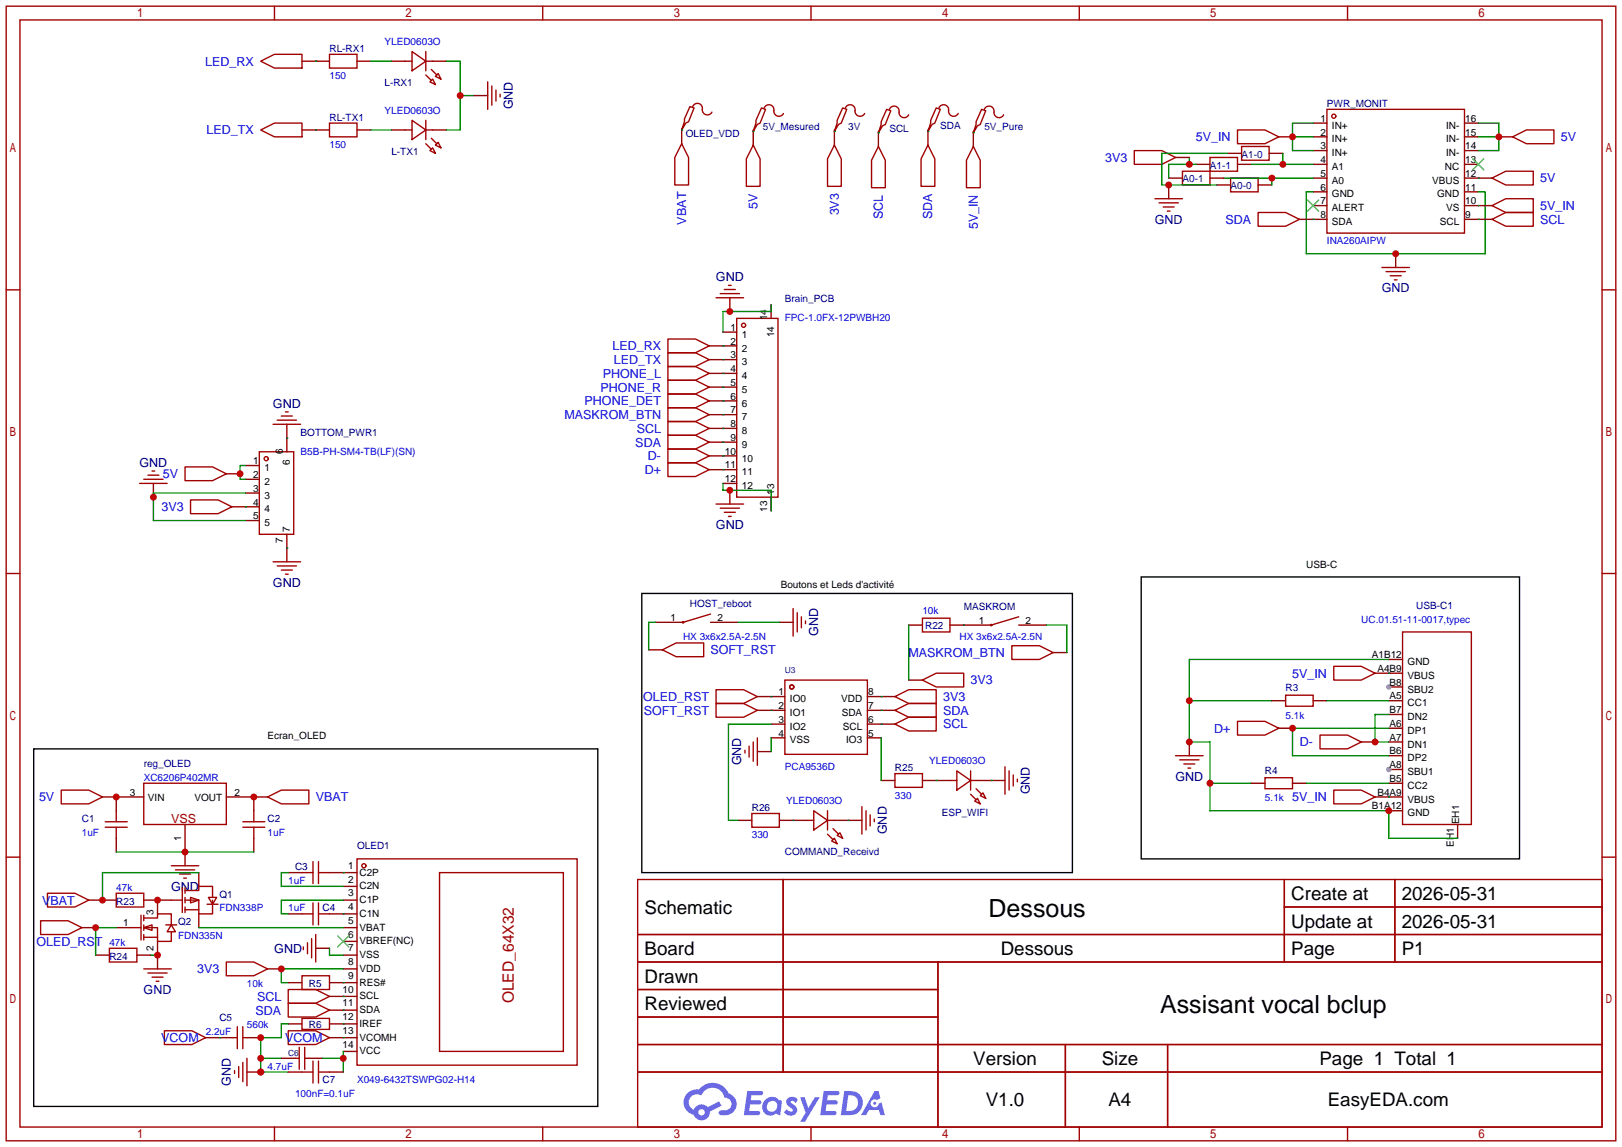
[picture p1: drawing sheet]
<svg xmlns="http://www.w3.org/2000/svg" width="299mm" height="212mm" viewBox="0 0 299 212" stroke-linecap="round" stroke-linejoin="round" font-family="sans-serif">
<g fill="none" stroke="#a10000" stroke-width=".25">
<path d="M1.1 1.1h297.2v209.6h-297.2zM3.7 3.7h292.1v204.5h-292.1zM50.7 1.1v2.6M100.2 1.1v2.6M149.7 1.1v2.6M199.3 1.1v2.6M248.8 1.1v2.6M1.1 53.5h2.6M295.8 53.5h2.5M1.1 105.9h2.6M295.8 105.9h2.5M1.1 158.3h2.6"/>
<path d="M295.8 158.3h2.5M117.7 162.4h178.1v45.8h-178.1zM117.7 172.6h178.1M117.7 177.7h178.1M144.6 162.4v35.6M173.2 177.7v30.5M237.1 162.4v15.3M237.1 167.5h58.7M257.5 162.4v15.3M117.7 182.8h55.5M117.7 192.9h178.1M117.7 187.8h55.5"/>
<path d="M117.7 198h178.1M196.7 192.9v15.3M215.6 192.9v15.3M50.7 208.2v2.5M100.2 208.2v2.5M149.7 208.2v2.5M199.3 208.2v2.5M248.8 208.2v2.5"/>
</g>
<g fill="#5487ff">
<path d="M145.5 202.8a1.3 1.3 0 0 1 1.8 .3l-.4 .6a.54 .54 0 0 0-.9-.2l.1 .2a1.58 1.58 0 0 1 1.1 1.6 1.43 1.43 0 0 1-2.5 .1l.5-.6a.64 .64 0 0 0 .5 .5 .64 .64 0 0 0 .7-.3l-.2-.2a1.6 1.6 0 0 1-1-1.6z"/>
<path d="M147.7 202.7h.9l.7 1.9 1.1-1.9h.9l-2.7 4.5h-.9l1-1.7z"/>
<path d="M138 201.5h1.6a1.31 1.31 0 0 1 1.2 .2 .4 .4 0 0 1-.3 .6h-1.8l-.1 .9h1.6a.4 .4 0 0 1 .4 .4 .4 .4 0 0 1-.4 .4h-1.7l-.2 1.2h.8a1.23 1.23 0 0 1 1.2 .2 .39 .39 0 0 1-.3 .6h-2.7z"/>
<path d="M152.1 201.5h1.6a1.32 1.32 0 0 1 1.3 .2 .39 .39 0 0 1-.4 .6h-1.7l-.2 .9h1.7a.4 .4 0 0 1 .3 .4 .4 .4 0 0 1-.4 .4h-1.7l-.2 1.2h.8a1.23 1.23 0 0 1 1.2 .2 .39 .39 0 0 1-.3 .6h-2.7z"/>
<path d="M161.5 201.5h.7l.4 1.3-.7 .4a.75 .75 0 0 0-1.1 .3 .75 .75 0 0 0 .5 1 .75 .75 0 0 0 .9-.6l.6-.3 .6 2.4h-.9l-.2-1h-1.9l-.5 1h-.9z"/>
<path d="M155.9 201.5l-.7 4.5h1.5a2.27 2.27 0 0 0 2.6-2.3 2.27 2.27 0 0 0-2.7-2.2zM156.6 202.3a1.5 1.5 0 0 1 1.8 1.5 1.5 1.5 0 0 1-1.9 1.4h-.3z"/>
<path d="M141.3 203.1a1.62 1.62 0 0 0-.4 2.1 1.62 1.62 0 0 0 2 .7l.4-.3 .3 .3 .5 .1 .3-2.5-.2-.3h-.4a1.58 1.58 0 0 0-2.5-.1zM141.9 203.6a.99 .99 0 0 1 1.6 .3 .99 .99 0 0 1-.9 1.4 .94 .94 0 0 1-1-.5 .94 .94 0 0 1 .3-1.2z"/>
<path d="M126.9 201.9a2.37 2.37 0 0 0 1.2 4 1.54 1.54 0 0 0 1.7 1 1.54 1.54 0 0 0 1.3-1.6l2.1-1.1-.5-.8-2 1.1a1.57 1.57 0 0 0-2.6 .4 1.5 1.5 0 0 1-.8-2.1 1.5 1.5 0 0 1 2.2-.5 2.23 2.23 0 0 1 2.3-1.4 2.23 2.23 0 0 1 2 1.8 1.16 1.16 0 0 1 1.2 1.1 1.16 1.16 0 0 1-1 1.3h-.7a.47 .47 0 0 0-.6 .3 .47 .47 0 0 0 .4 .6 2.23 2.23 0 0 0 2.3-.7 2.23 2.23 0 0 0 .4-2.3 2.16 2.16 0 0 0-1.3-1.1 3.2 3.2 0 0 0-5.4-.7l-1.2 .1zM129 205.4a.58 .58 0 0 1 1.1 0 .58 .58 0 0 1-1.1 0z"/>
<circle cx="161.5" cy="203.8" r=".28"/>
</g>
<g fill="none" stroke="#a10000" stroke-width=".25">
<path d="M60.8 10h5.1v2.6h-5.1zM74.8 11.3h1.3M76.1 9.5l2.5 1.8-2.5 1.8zM78.6 13.8l1 1.1M78.6 11.3h1.3M78.6 9.5v3.6M79.4 15.1l.5-.5 .5 1zM79.6 12.8l1 1M80.4 14.1l.5-.5 .5 1zM60.8 22.7h5.1v2.6h-5.1zM74.8 24h1.3M76.1 22.2l2.5 1.8-2.5 1.8z"/>
<path d="M78.6 22.2v3.6M78.6 26.5l1 1.1M78.6 24h1.3M79.4 27.8l.5-.5 .5 1zM79.6 25.5l1 1M80.4 26.8l.5-.5 .5 1z"/>
</g>
<path d="M58.3 11.3h2.5M65.9 11.3h2.6M72.3 11.3h2.5M79.9 11.3h2.5M58.3 24h2.5M65.9 24h2.6M72.3 24h2.5M79.9 24h2.5" fill="none" stroke="#870000" stroke-width=".25"/>
<path d="M82.4 11.3h2.6v12.7h-2.6M85 17.7h2.5" fill="none" stroke="#008700" stroke-width=".25"/>
<circle cx="85" cy="17.7" r=".63" fill="#c00"/>
<g fill="none" stroke="#870000" stroke-width=".25">
<path d="M55.8 11.3h2.5M87.5 17.7h2.5M55.8 24h2.5M256.4 137h2.6M256.4 134.5h2.6M256.4 129.4h2.6M256.4 124.3h2.6M256.4 121.8h2.6M256.4 132h2.6M256.4 139.6h2.6M256.4 144.7h2.6M256.4 147.2h2.6"/>
<path d="M256.4 149.7h2.6M256.4 142.1h2.6"/>
</g>
<path d="M48.1 11.3l2.6-1.3h5.1v2.6h-5.1zM90 15.1v5.1M90.8 15.9v3.5M91.6 16.6v2.1M92.3 17.4v.5M48.1 24l2.6-1.3h5.1v2.6h-5.1zM259 116.7h12.7v35.6h-12.7z" fill="none" stroke="#a10000" stroke-width=".25"/>
<path d="M58.3 11.3h.1M68.5 11.3h3.8M58.3 24h.1M68.5 24h3.8" fill="none" stroke="#008700" stroke-width=".25"/>
<circle cx="256.4" cy="142.1" r=".51" fill="#999"/>
<path d="M256.4 126.9h2.6" fill="none" stroke="#870000" stroke-width=".25"/>
<circle cx="256.4" cy="126.9" r=".51" fill="#999"/>
<path d="M236.1 134.5h2.5M269.1 152.3v2.5" fill="none" stroke="#870000" stroke-width=".25"/>
<path d="M228.5 133.2h5.1l2.5 1.3-2.5 1.3h-5.1z" fill="none" stroke="#a10000" stroke-width=".25"/>
<path d="M256.4 134.5h-17.8v5.1h17.8" fill="none" stroke="#008700" stroke-width=".25"/>
<circle cx="238.6" cy="134.5" r=".63" fill="#c00"/>
<path d="M251.3 137h2.6" fill="none" stroke="#870000" stroke-width=".25"/>
<path d="M243.7 135.8h5.1l2.5 1.2-2.5 1.3h-5.1z" fill="none" stroke="#a10000" stroke-width=".25"/>
<path d="M256.4 132h-2.5v5h2.5" fill="none" stroke="#008700" stroke-width=".25"/>
<circle cx="253.9" cy="137" r=".63" fill="#c00"/>
<path d="M219.6 137v2.6" fill="none" stroke="#870000" stroke-width=".25"/>
<path d="M217 139.6h5.1M217.8 140.3h3.6M218.6 141.1h2M219.3 141.9h.5" fill="none" stroke="#a10000" stroke-width=".25"/>
<path d="M219.6 129.4h15.2M256.4 121.8h-36.8v15.2h3.8v12.7h33v5.1h12.7M223.4 144.7h7.6" fill="none" stroke="#008700" stroke-width=".25"/>
<g fill="#c00">
<circle cx="219.6" cy="137" r=".63"/>
<circle cx="223.4" cy="144.7" r=".63"/>
<circle cx="256.4" cy="149.7" r=".63"/>
<circle cx="219.6" cy="129.4" r=".63"/>
</g>
<g fill="none" stroke="#870000" stroke-width=".25">
<path d="M234.8 129.4h2.6M242.4 129.4h2.6M253.9 124.3h2.5M18.9 147.2h7.6M21.5 147.2v2.5M34.2 152.3v7.6M41.8 147.2h7.6M46.9 147.2v2.5M46.9 154.8v2.6M231 144.7h2.6M238.6 144.7h2.6M253.9 147.2h2.5"/>
<path d="M16.4 166.2h2.5M63.4 178.9h2.5M63.4 176.4h2.5M63.4 173.9h2.5M63.4 171.3h2.5M63.4 168.8h2.5M63.4 166.2h2.5M63.4 163.7h2.5M63.4 161.2h2.5M63.4 194.2h2.5M63.4 191.6h2.5M63.4 189.1h2.5"/>
<path d="M63.4 186.6h2.5M63.4 184h2.5M63.4 181.5h2.5"/>
</g>
<g fill="none" stroke="#a10000" stroke-width=".25">
<path d="M237.4 128.4h5v2h-5zM246.3 123.1h5l2.6 1.2-2.6 1.3h-5zM11.3 145.9h5.1l2.5 1.3-2.5 1.3h-5.1zM21.5 152.8v2M26.5 144.7h15.3v7.6h-15.3zM31.6 159.9h5.1M44.8 152.8h4.1M44.8 151.8h4.1M46.9 149.7v2.1M46.9 152.8v2M49.4 147.2l2.5-1.3h5.1v2.6h-5.1zM65.9 158.6h40.7v38.1h-40.7z"/>
<path d="M233.6 143.6h5v2.1h-5zM246.3 145.9h5l2.6 1.3-2.6 1.3h-5zM8.8 165h5l2.6 1.2-2.6 1.3h-5zM32.4 160.7h3.5M33.1 161.4h2.1M33.9 162.2h.5M81.2 161.2h22.8v33h-22.8z"/>
<circle cx="67.2" cy="159.9" r=".38"/>
</g>
<path d="M245 129.4h11.4M256.4 124.3h.1M21.5 147.2h.1M241.2 144.7h15.2M256.4 147.2h.1" fill="none" stroke="#008700" stroke-width=".25"/>
<path d="M62.4 172.8l2 2.1M64.4 172.8l-2 2.1" fill="none" stroke="#3c3" stroke-width=".25"/>
<circle cx="21.5" cy="147.2" r=".63" fill="#c00"/>
<path d="M19.4 151.8h4.1M19.4 152.8h4.1M21.5 149.7v2.1" fill="none" stroke="#a10000" stroke-width=".25"/>
<path d="M21.5 154.8v2.6" fill="none" stroke="#870000" stroke-width=".25"/>
<path d="M21.5 157.4h25.4" fill="none" stroke="#008700" stroke-width=".25"/>
<circle cx="34.2" cy="157.4" r=".63" fill="#c00"/>
<g fill="none" stroke="#a10000" stroke-width=".25">
<path d="M228.5 24h5.1l2.5 1.3-2.5 1.2h-5.1zM245 20.2h25.4v22.9h-25.4zM279.3 25.3l2.5-1.3h5.1v2.5h-5.1z"/>
<circle cx="246.3" cy="21.5" r=".38"/>
</g>
<g fill="none" stroke="#870000" stroke-width=".25">
<path d="M236.1 25.3h2.5M242.4 22.7h2.6M242.4 25.3h2.6M242.4 27.8h2.6M242.4 30.4h2.6M242.4 32.9h2.6M242.4 35.4h2.6M242.4 38h2.6M270.4 22.7h2.5M270.4 25.3h2.5M270.4 27.8h2.5M270.4 30.4h2.5"/>
<path d="M270.4 32.9h2.5M270.4 35.4h2.5M270.4 38h2.5M276.7 25.3h2.6M242.4 40.5h2.6M270.4 40.5h2.5"/>
</g>
<path d="M241.4 37l2.1 2M243.5 37l-2.1 2M271.9 29.3l2 2.1M273.9 29.3l-2 2.1" fill="none" stroke="#3c3" stroke-width=".25"/>
<path d="M238.6 25.3h3.8M242.4 22.7h-3.8v5.1h3.8" fill="none" stroke="#008700" stroke-width=".25"/>
<circle cx="238.6" cy="25.3" r=".63" fill="#c00"/>
<path d="M272.9 22.7h3.8v5.1h-3.8M272.9 25.3h3.8" fill="none" stroke="#008700" stroke-width=".25"/>
<circle cx="276.7" cy="25.3" r=".63" fill="#c00"/>
<path d="M242.4 35.4h-1.2v11.5h33v-11.5h-1.3" fill="none" stroke="#008700" stroke-width=".25"/>
<path d="M257.7 46.9v2.5" fill="none" stroke="#870000" stroke-width=".25"/>
<circle cx="257.7" cy="46.9" r=".63" fill="#c00"/>
<path d="M223.4 29.1h5.1v2.5h-5.1zM227.2 32.9h5.1v2.5h-5.1zM232.3 39.2h5.1l2.5 1.3-2.5 1.3h-5.1zM275.5 32.9l2.5-1.3h5.1v2.6h-5.1zM275.5 38l2.5-1.3h5.1v2.5h-5.1zM255.1 49.4h5.1M255.9 50.2h3.6M256.7 50.9h2M257.4 51.7h.5M275.5 40.5l2.5-1.3h5.1v2.6h-5.1z" fill="none" stroke="#a10000" stroke-width=".25"/>
<path d="M220.9 30.4h2.5M224.7 34.2h2.5M228.5 30.4h2.5M232.3 34.2h2.5M272.9 32.9h2.6M272.9 38h2.6M239.9 40.5h2.5M272.9 40.5h2.6" fill="none" stroke="#870000" stroke-width=".25"/>
<path d="M225.9 32.9h16.5M234.8 32.9v1.3M272.9 32.9h.1M272.9 38h.1M242.4 40.5h.1M272.9 40.5h.1" fill="none" stroke="#008700" stroke-width=".25"/>
<circle cx="234.8" cy="32.9" r=".63" fill="#c00"/>
<path d="M213.2 36.7h5.1M214 37.5h3.6M214.8 38.2h2M215.5 39h.5M218.3 31.6h5.1v2.6h-5.1z" fill="none" stroke="#a10000" stroke-width=".25"/>
<path d="M215.8 32.9h2.5M215.8 34.2v2.5M223.4 32.9h2.5" fill="none" stroke="#870000" stroke-width=".25"/>
<path d="M219.6 29.1v1.3M220.9 30.4h-5.1v2.5" fill="none" stroke="#008700" stroke-width=".25"/>
<circle cx="219.6" cy="30.4" r=".63" fill="#c00"/>
<path d="M217 29.1h2.6M121 114.9h5.1M131.2 114.9h5.1M143.9 114.9h2.5M119.8 120h2.5M49.4 178.9h2.5M53.2 161.2h2.6M53.2 168.8h2.6M60.8 161.2h2.6M60.8 168.8h2.6" fill="none" stroke="#870000" stroke-width=".25"/>
<g fill="none" stroke="#a10000" stroke-width=".25">
<path d="M209.4 27.8h5.1l2.5 1.3-2.5 1.3h-5.1zM131.2 113.4l-5.1 1.5M146.4 112.4v5.1M147.2 113.2v3.5M148 113.9v2.1M148.7 114.7v.5M122.3 120l2.5-1.3h5.1v2.6h-5.1zM57.8 159.1v4.1M58.8 159.1v4.1M41.8 177.7h5.1l2.5 1.2-2.5 1.3h-5.1zM55.8 161.2h2M55.8 168.8h2"/>
<path d="M57.8 166.8v4M58.8 161.2h2M58.8 166.8v4M58.8 168.8h2"/>
<circle cx="126.1" cy="114.9" r=".13"/>
</g>
<path d="M121 114.9h-1.2v5.1M53.2 161.2h-1.3v2.5h11.5M63.4 161.2h.1M63.4 168.8h.1M63.4 166.2h-11.5v2.6h1.3M63.4 178.9h-11.5v2.6h1.3" fill="none" stroke="#008700" stroke-width=".25"/>
<circle cx="51.9" cy="178.9" r=".63" fill="#c00"/>
<path d="M58.3 175.1h2.5M40.5 191.6h2.6M45.6 191.6h2.5M53.2 181.5h2.6M53.2 189.1h2.6M60.8 181.5h2.6M60.8 184h2.6M60.8 186.6h2.6M60.8 189.1h2.6" fill="none" stroke="#870000" stroke-width=".25"/>
<path d="M56 174.9v.5M56.8 174.1v2M57.5 173.4v3.5M58.3 172.6v5.1M43.1 191.6h.7M43.8 189.6v4.1M44.8 189.6v4.1M44.8 191.6h.8M53.2 182.8h5.1l2.5 1.2-2.5 1.3h-5.1zM53.2 185.3h5.1l2.5 1.3-2.5 1.2h-5.1zM55.8 180.2h5v2.6h-5zM55.8 188.1h5v2h-5z" fill="none" stroke="#a10000" stroke-width=".25"/>
<path d="M60.8 175.1v1.3h2.6M48.1 195.5h3.8M53.2 189.1h-1.3v2.5h-3.8v6.4h5.1M63.4 181.5h.1M63.4 184h.1M63.4 186.6h.1M63.4 189.1h.1" fill="none" stroke="#008700" stroke-width=".25"/>
<g fill="#c00">
<circle cx="48.1" cy="191.6" r=".63"/>
<circle cx="48.1" cy="195.5" r=".63"/>
<circle cx="48.1" cy="198" r=".63"/>
</g>
<path d="M38 191.6h2.5M51.9 195.5h2.6M57 195.5h2.6M60.8 191.6h2.6" fill="none" stroke="#870000" stroke-width=".25"/>
<path d="M30.4 190.4h5l2.6 1.2-2.6 1.3h-5zM53.2 190.4h5.1l2.5 1.2-2.5 1.3h-5.1zM54.5 195.5h.7M55.2 193.4v4.1M56.3 193.4v4.1M56.3 195.5h.7" fill="none" stroke="#a10000" stroke-width=".25"/>
<path d="M40.5 191.6h.1M59.6 195.5h3.8M63.4 191.6h.1M63.4 194.2v3.8" fill="none" stroke="#008700" stroke-width=".25"/>
<circle cx="63.4" cy="195.5" r=".63" fill="#c00"/>
<g fill="none" stroke="#a10000" stroke-width=".25">
<path d="M132.2 55h5.1M133 54.2h3.5M133.7 53.5h2.1M134.5 52.7h.5M136 58.8h7.6v33h-7.6zM55.8 198h2M57.8 196v4M58.8 198h2M58.8 196v4"/>
<circle cx="137.3" cy="60.1" r=".38"/>
</g>
<g fill="none" stroke="#870000" stroke-width=".25">
<path d="M134.7 55v2.5M142.4 56.3v2.5M133.5 61.3h2.5M133.5 63.9h2.5M133.5 66.4h2.5M133.5 69h2.5M133.5 71.5h2.5M133.5 74h2.5M133.5 76.6h2.5M133.5 79.1h2.5M133.5 81.7h2.5M133.5 84.2h2.5"/>
<path d="M133.5 86.7h2.5M133.5 89.3h2.5M142.4 91.8v2.6M53.2 198h2.6M60.8 198h2.6"/>
</g>
<path d="M118.5 109.6h79.5v51.6h-79.5zM210.7 106.6h69.8v52h-69.8zM6.2 138.3h104.2v66h-104.2z" fill="none" stroke="#000" stroke-width=".25"/>
<path d="M142.4 56.3v1.2h-8.9v3.8" fill="none" stroke="#008700" stroke-width=".25"/>
<circle cx="134.7" cy="57.5" r=".63" fill="#c00"/>
<path d="M130.9 66.4h2.6M130.9 63.9h2.6M130.9 79.1h2.6M130.9 76.6h2.6M130.9 74h2.6M130.9 71.5h2.6M130.9 69h2.6M130.9 86.7h2.6M130.9 84.2h2.6M130.9 81.7h2.6M134.7 90.6v2.5" fill="none" stroke="#870000" stroke-width=".25"/>
<g fill="none" stroke="#a10000" stroke-width=".25">
<path d="M123.3 65.2h5.1l2.5 1.2-2.5 1.3h-5.1zM123.3 62.6h5.1l2.5 1.3-2.5 1.3h-5.1zM123.3 77.9h5.1l2.5 1.2-2.5 1.3h-5.1zM123.3 75.3h5.1l2.5 1.3-2.5 1.3h-5.1zM123.3 72.8h5.1l2.5 1.2-2.5 1.3h-5.1zM123.3 70.2h5.1l2.5 1.3-2.5 1.3h-5.1zM123.3 67.7h5.1l2.5 1.3-2.5 1.2h-5.1zM123.3 85.5h5.1l2.5 1.2-2.5 1.3h-5.1zM123.3 82.9h5.1l2.5 1.3-2.5 1.3h-5.1zM123.3 80.4h5.1l2.5 1.3-2.5 1.2h-5.1zM132.2 93.1h5.1M133 93.9h3.5"/>
<path d="M133.7 94.6h2.1M134.5 95.4h.5"/>
</g>
<path d="M133.5 89.3v1.3h8.9v3.8" fill="none" stroke="#008700" stroke-width=".25"/>
<circle cx="134.7" cy="90.6" r=".63" fill="#c00"/>
<g fill="none" stroke="#008700" stroke-width=".25">
<path d="M125.9 24h.1M139.1 24.3h.1M154.1 24.3h.1M162.2 24.5h.1M171.3 24.3h.1M179.7 24.5h.1M226.7 28.3h-12.2v5.9h10.2M133.5 63.9h.1M133.5 66.4h.1M133.5 69h.1M133.5 79.1h.1M133.5 71.5h.1"/>
<path d="M133.5 76.6h.1M133.5 74h.1M133.5 86.7h.1M133.5 84.2h.1M133.5 81.7h.1"/>
</g>
<g fill="none" stroke="#870000" stroke-width=".25">
<path d="M125.9 23.7v2.8M139.1 24v2.8M154.1 24v2.8M162.2 24.3v2.8M171.3 24v2.8M179.7 24.3v2.8M226.7 28.3h2.5M234.3 28.3h2.6M167.8 115.4h2.5M175.4 115.4h7.6M188.1 115.4h5.1M167.8 125.6h2.5"/>
<path d="M194.4 120.5h2.6"/>
</g>
<g fill="none" stroke="#a10000" stroke-width=".25">
<path d="M127.4 19.7l.7 .2-1 2.6-.5 .2-.7 1.3 .5-1.5v-.5zM127.9 19.7a.93 .93 0 0 1 1.1-.6 .93 .93 0 0 1 .7 1.1 .94 .94 0 0 0 .6 1 .94 .94 0 0 0 1.1-.5M140.6 19.9l.8 .3-1.1 2.5-.5 .3-.7 1.3 .5-1.6v-.5zM141.1 19.9a.93 .93 0 0 1 1.1-.5 .93 .93 0 0 1 .7 1 .94 .94 0 0 0 .7 1 .94 .94 0 0 0 1.1-.4M155.6 19.9l.7 .3-1 2.5-.5 .3-.7 1.3 .5-1.6v-.5zM156.1 19.9a.93 .93 0 0 1 1.1-.5 .93 .93 0 0 1 .7 1 .94 .94 0 0 0 .6 1 .94 .94 0 0 0 1.1-.4M172.8 19.9l.8 .3-1 2.5-.5 .3-.8 1.3 .5-1.6v-.5zM173.4 19.9a.93 .93 0 0 1 1.1-.5 .93 .93 0 0 1 .6 1 .94 .94 0 0 0 .7 1 .94 .94 0 0 0 1.1-.4M125.9 26.5l1.2 2.6v5.1h-2.5v-5.1zM139.1 26.8l1.2 2.5v5.1h-2.5v-5.1zM154.1 26.8l1.2 2.5v5.1h-2.5v-5.1zM162.2 27.1l1.2 2.5v5.1h-2.5v-5.1z"/>
<path d="M163.7 20.2l.8 .2-1.1 2.6-.5 .2-.7 1.3 .5-1.5v-.5zM164.2 20.2a.93 .93 0 0 1 1.1-.6 .93 .93 0 0 1 .7 1.1 .94 .94 0 0 0 .7 1 .94 .94 0 0 0 1.1-.5M171.3 26.8l1.3 2.5v5.1h-2.5v-5.1zM179.7 27.1l1.3 2.5v5.1h-2.6v-5.1zM181.2 20.2l.8 .2-1 2.6-.5 .2-.8 1.3 .5-1.5v-.5zM181.7 20.2a.93 .93 0 0 1 1.2-.6 .93 .93 0 0 1 .6 1.1 .94 .94 0 0 0 .7 1 .94 .94 0 0 0 1.1-.5M229.2 27.1h5.1v2.5h-5.1zM170.3 114.2h5.1v2.5h-5.1zM186.8 119.3h5.1l2.5 1.2-2.5 1.3h-5.1zM188.1 113.9l-5.1 1.5M170.3 125.6l2.5-1.3h5.1v2.6h-5.1z"/>
<circle cx="183" cy="115.4" r=".13"/>
</g>
<circle cx="215.8" cy="34.2" r=".63" fill="#c00"/>
<path d="M231 30.4h11.4M236.9 28.3v2.1" fill="none" stroke="#008700" stroke-width=".25"/>
<circle cx="236.9" cy="30.4" r=".63" fill="#c00"/>
<path d="M46.9 147.2h.1" fill="none" stroke="#008700" stroke-width=".25"/>
<circle cx="46.9" cy="147.2" r=".63" fill="#c00"/>
<path d="M18.9 166.2h2.6M21.5 171.3h2.5M26.5 166.2h5.1M29.1 166.2v2.6M29.1 173.9v2.5M36.7 161.2v2.5M36.7 168.8v2.5" fill="none" stroke="#870000" stroke-width=".25"/>
<g fill="none" stroke="#a10000" stroke-width=".25">
<path d="M21.5 165h5v2.5h-5zM24 171.3h2M26 169v4.6M26.5 171.3l1.6-.5v1zM26.5 169.5h2.6v-.7h2.5v2M26.5 171.3h2.6v2.6h2.5v-1.8M26.5 173.1h2.6M26.5 169v1.1M26.5 170.8v1M26.5 172.6v1M30.6 170.8h2M31.6 170.8l.8 1.3h-1.5z"/>
<path d="M31.6 166.2h2.1M33.7 164v4.5M34.2 166.2h2.5v2.6h2.5v-2.6M34.2 164.5h2.5v-.8h2.5v2M34.2 164v1M34.2 165.7v1.1M34.2 167.5v1M34.2 168h2.5M35.2 165.7l1.5 .5-1.5 .6zM38.2 167h2.1M38.5 165.7h1.5l-.8 1.3z"/>
</g>
<path d="M36.7 161.2h-17.8v5M36.7 171.3h26.7" fill="none" stroke="#008700" stroke-width=".25"/>
<circle cx="18.9" cy="166.2" r=".63" fill="#c00"/>
<path d="M29.1 166.2h.1" fill="none" stroke="#008700" stroke-width=".25"/>
<circle cx="29.1" cy="166.2" r=".63" fill="#c00"/>
<path d="M29.1 176.4v2.5" fill="none" stroke="#870000" stroke-width=".25"/>
<path d="M26.5 178.9h5.1M27.3 179.7h3.6M28.1 180.5h2M28.8 181.2h.5" fill="none" stroke="#a10000" stroke-width=".25"/>
<path d="M27.8 176.4h1.3" fill="none" stroke="#008700" stroke-width=".25"/>
<circle cx="29.1" cy="176.4" r=".63" fill="#c00"/>
<path d="M7.5 170.1h5.1l2.5 1.2-2.5 1.3h-5.1zM20.2 175.1h5.1v2.6h-5.1z" fill="none" stroke="#a10000" stroke-width=".25"/>
<path d="M15.1 171.3h2.6M17.7 176.4h2.5M25.3 176.4h2.5" fill="none" stroke="#870000" stroke-width=".25"/>
<path d="M21.5 171.3h-3.8v5.1" fill="none" stroke="#008700" stroke-width=".25"/>
<circle cx="17.7" cy="171.3" r=".63" fill="#c00"/>
<path d="M45.6 198h2.5" fill="none" stroke="#870000" stroke-width=".25"/>
<circle cx="48.1" cy="198" r=".63" fill="#c00"/>
<g fill="none" stroke="#a10000" stroke-width=".25">
<path d="M50.4 78.4h5.1M51.2 77.6h3.5M51.9 76.8h2.1M52.7 76.1h.5M25.8 89.3h5.1M26.5 88.5h3.6M27.3 87.8h2M28.1 87h.5M34.2 86.2h5l2.6 1.3-2.6 1.3h-5zM35.2 92.3h5.1l2.5 1.3-2.5 1.3h-5.1zM47.9 83.4h6.3v15.3h-6.3zM50.4 103.8h5.1"/>
<path d="M51.2 104.5h3.5M51.9 105.3h2.1M52.7 106h.5M137.5 138.6v.5M138.3 137.8v2M139.1 137v3.6M139.8 136.3v5.1M144.9 125.6h15.2v13.7h-15.2zM165.2 128.7l2.6-1.3h5v2.5h-5zM43.3 197.7v.5M44.1 197v2M44.8 196.2v3.6"/>
<path d="M45.6 195.5v5"/>
<circle cx="49.1" cy="84.7" r=".38"/>
<circle cx="146.2" cy="126.9" r=".38"/>
</g>
<path d="M45.3 86h-1v2.5h1M53 80.9h.1M53 101.2h.1M136.3 114.9h7.6M167.8 115.4v10.2M177.9 115.4h.1M193.2 115.4h3.8v5.1M142.4 136.3v2.5M162.7 128.7h.1" fill="none" stroke="#008700" stroke-width=".25"/>
<g fill="none" stroke="#870000" stroke-width=".25">
<path d="M53 78.4v5M28.3 89.3v2.5M41.8 87.5h2.5M42.8 93.6h5.1M45.3 86h2.6M45.3 88.5h2.6M45.3 91.1h2.6M45.3 96.1h2.6M53 98.7v5.1M139.8 138.8h2.6M142.4 128.7h2.5M142.4 131.2h2.5"/>
<path d="M142.4 133.7h2.5M142.4 136.3h2.5M160.1 128.7h5.1M160.1 131.2h2.6M160.1 133.7h2.6M160.1 136.3h2.6"/>
</g>
<circle cx="44.3" cy="87.5" r=".63" fill="#c00"/>
<path d="M45.3 93.6h.1M45.3 91.1h-17v5h17" fill="none" stroke="#008700" stroke-width=".25"/>
<circle cx="28.3" cy="91.8" r=".63" fill="#c00"/>
<path d="M139.8 128.7h2.6M139.8 131.2h2.6M162.7 131.2h2.5M162.7 133.7h2.5M136.3 151.5h2.5M143.9 151.5h5.1M154.1 151.5h5M162.7 144.1h2.5M170.3 144.1h5.1M180.5 144.1h5" fill="none" stroke="#870000" stroke-width=".25"/>
<g fill="none" stroke="#a10000" stroke-width=".25">
<path d="M132.2 127.4h5.1l2.5 1.3-2.5 1.2h-5.1zM132.2 129.9h5.1l2.5 1.3-2.5 1.3h-5.1zM165.2 131.2l2.6-1.3h5v2.6h-5zM165.2 133.7l2.6-1.2h5v2.5h-5zM138.8 150.2h5.1v2.6h-5.1zM149 151.5h1.2M150.2 149.7l2.6 1.8-2.6 1.8zM152.8 154.1l1 1M152.8 151.5h1.3M152.8 149.7v3.6M153.5 155.3l.6-.5 .5 1zM153.8 153l1 1.1"/>
<path d="M154.6 154.3l.5-.5 .5 1zM159.1 149v5.1M159.9 149.7v3.6M160.7 150.5v2M161.4 151.3v.5M165.2 142.9h5.1v2.5h-5.1zM175.4 144.1h1.3M176.7 142.4l2.5 1.7-2.5 1.8zM179.2 146.7l1 1M179.2 144.1h1.3M179.2 142.4v3.5M180 148l.5-.6 .5 1.1z"/>
<path d="M180.2 145.7l1 1M181 146.9l.5-.5 .5 1zM185.5 141.6v5.1M186.3 142.4v3.5M187.1 143.1v2.1M187.8 143.9v.5"/>
</g>
<path d="M142.4 128.7h.1M142.4 131.2h.1M142.4 133.7h-7.9v17.8h1.8M162.7 131.2h.1M162.7 133.7h.1M162.7 136.3v7.8M146.4 151.5h.1M156.6 151.5h.1M172.8 144.1h.1M183 144.1h.1" fill="none" stroke="#008700" stroke-width=".25"/>
<g font-size="4.6">
<text x="182.5" y="169.4">Dessous</text>
<text x="214.2" y="187.1">Assisant vocal bclup</text>
</g>
<g font-size="3.5">
<text x="238.4" y="166.2">Create at</text>
<text x="258.8" y="166.2">2026-05-31</text>
<text x="119" y="168.8">Schematic</text>
<text x="238.4" y="171.3">Update at</text>
<text x="258.8" y="171.3">2026-05-31</text>
<text x="119" y="176.4">Board</text>
<text x="184.8" y="176.4">Dessous</text>
<text x="238.4" y="176.4">Page</text>
<text x="258.8" y="176.4">P1</text>
<text x="119" y="181.5">Drawn</text>
<text x="119" y="186.6">Reviewed</text>
<text x="179.7" y="196.7">Version</text>
<text x="203.4" y="196.7">Size</text>
<text x="243.6" y="196.7">Page 1 Total 1</text>
<text x="182" y="204.3">V1.0</text>
<text x="204.7" y="204.3">A4</text>
<text x="245.1" y="204.3">EasyEDA.com</text>
</g>
<text font-size="2.9" fill="#a00000" x="94.9" y="185.3" transform="rotate(-90 94.9 185.3)">OLED_64X32</text>
<g font-size="2.3" fill="#00f">
<text x="37.9" y="12.1">LED_RX</text>
<text x="38.1" y="24.8">LED_TX</text>
<text x="204" y="29.9">3V3</text>
<text x="220.8" y="26.1">5V_IN</text>
<text x="288.2" y="26.1">5V</text>
<text x="284.4" y="33.7">5V</text>
<text x="126.7" y="41.5" transform="rotate(-90 126.7 41.5)">VBAT</text>
<text x="139.9" y="38.5" transform="rotate(-90 139.9 38.5)">5V</text>
<text x="154.9" y="39.8" transform="rotate(-90 154.9 39.8)">3V3</text>
<text x="163" y="40.4" transform="rotate(-90 163 40.4)">SCL</text>
<text x="172.1" y="40.4" transform="rotate(-90 172.1 40.4)">SDA</text>
<text x="226.3" y="41.3">SDA</text>
<text x="284.4" y="41.3">SCL</text>
<text x="284.4" y="38.8">5V_IN</text>
<text x="180.5" y="42.4" transform="rotate(-90 180.5 42.4)">5V_IN</text>
<text x="113.1" y="64.7">LED_RX</text>
<text x="111.3" y="69.8">PHONE_L</text>
<text x="113.3" y="67.2">LED_TX</text>
<text x="104.2" y="77.4">MASKROM_BTN</text>
<text x="107.9" y="74.8">PHONE_DET</text>
<text x="110.9" y="72.3">PHONE_R</text>
<text x="117.3" y="82.5">SDA</text>
<text x="117.6" y="79.9">SCL</text>
<text x="30.1" y="88.3">5V</text>
<text x="119" y="87.5">D+</text>
<text x="119.6" y="85">D-</text>
<text x="29.8" y="94.4">3V3</text>
<text x="131.2" y="120.8">SOFT_RST</text>
<text x="167.7" y="121.3">MASKROM_BTN</text>
<text x="238.6" y="125.1">5V_IN</text>
<text x="118.7" y="129.5">OLED_RST</text>
<text x="118.9" y="132">SOFT_RST</text>
<text x="174.1" y="129.5">3V3</text>
<text x="174.1" y="132">SDA</text>
<text x="179.2" y="126.4">3V3</text>
<text x="174.1" y="134.5">SCL</text>
<text x="224.2" y="135.3">D+</text>
<text x="240" y="137.8">D-</text>
<text x="7.2" y="148">5V</text>
<text x="58.3" y="148">VBAT</text>
<text x="238.6" y="148">5V_IN</text>
<text x="7.8" y="167.1">VBAT</text>
<text x="6.7" y="174.7">OLED_RST</text>
<text x="36.4" y="179.8">3V3</text>
<text x="47.5" y="184.8">SCL</text>
<text x="47.2" y="187.4">SDA</text>
<text x="29.8" y="192.5">VCOM</text>
<text x="52.6" y="192.5">VCOM</text>
</g>
<g font-size="2.3" fill="#000080">
<text x="94.7" y="20.2" transform="rotate(-90 94.7 20.2)">GND</text>
<text x="213.2" y="41.3">GND</text>
<text x="132.2" y="52">GND</text>
<text x="255.1" y="54">GND</text>
<text x="50.4" y="75.4">GND</text>
<text x="25.8" y="86.3">GND</text>
<text x="132.2" y="97.7">GND</text>
<text x="50.4" y="108.4">GND</text>
<text x="151" y="117.5" transform="rotate(-90 151 117.5)">GND</text>
<text x="136.8" y="141.4" transform="rotate(-90 136.8 141.4)">GND</text>
<text x="190.2" y="146.7" transform="rotate(-90 190.2 146.7)">GND</text>
<text x="217" y="144.2">GND</text>
<text x="163.7" y="154.1" transform="rotate(-90 163.7 154.1)">GND</text>
<text x="31.6" y="164.5">GND</text>
<text x="50.6" y="175.9">GND</text>
<text x="26.5" y="183.6">GND</text>
<text x="42.6" y="200.6" transform="rotate(-90 42.6 200.6)">GND</text>
</g>
<text font-size="2.3" fill="#a00000" x="31.6" y="152">VSS</text>
<g font-size="1.8" fill="#000080">
<text x="60.8" y="9.6">RL-RX1</text>
<text x="71" y="15.9">L-RX1</text>
<text x="60.8" y="22.3">RL-TX1</text>
<text x="173.6" y="23.8">SDA</text>
<text x="245" y="19.7">PWR_MONIT</text>
<text x="72.3" y="28.6">L-TX1</text>
<text x="126.6" y="25.3">OLED_VDD</text>
<text x="140.8" y="24">5V_Mesured</text>
<text x="156.6" y="24">3V</text>
<text x="164.2" y="24.3">SCL</text>
<text x="181.7" y="24">5V_Pure</text>
<text x="229.2" y="29.1">A1-0</text>
<text x="218.3" y="33.7">A0-1</text>
<text x="223.4" y="31.2">A1-1</text>
<text x="227.2" y="35">A0-0</text>
<text x="144.9" y="55.8">Brain_PCB</text>
<text x="55.5" y="80.4">BOTTOM_PWR1</text>
<text x="127.4" y="112.2">HOST_reboot</text>
<text x="177.9" y="112.7">MASKROM</text>
<text x="261.5" y="112.4">USB-C1</text>
<text x="170.8" y="116.3">R22</text>
<text x="237.4" y="127.7">R3</text>
<text x="26.5" y="141.7">reg_OLED</text>
<text x="165.2" y="142.4">R25</text>
<text x="233.6" y="142.9">R4</text>
<text x="138.8" y="149.8">R26</text>
<text x="15.1" y="151.8">C1</text>
<text x="49.4" y="151.8">C2</text>
<text x="173.9" y="150.8">ESP_WIFI</text>
<text x="54.5" y="160.7">C3</text>
<text x="65.9" y="156.9">OLED1</text>
<text x="144.9" y="157.9">COMMAND_Receivd</text>
<text x="21.5" y="167.1">R23</text>
<text x="40.5" y="165.8">Q1</text>
<text x="32.9" y="170.9">Q2</text>
<text x="59.6" y="168.3">C4</text>
<text x="20.2" y="177.2">R24</text>
<text x="57" y="182.3">R5</text>
<text x="40.5" y="188.6">C5</text>
<text x="57" y="189.9">R6</text>
<text x="59.6" y="200.1">C7</text>
</g>
<g font-size="1.8" fill="#00f">
<text x="71" y="8.3">YLED0603O</text>
<text x="60.8" y="14.7">150</text>
<text x="71" y="21">YLED0603O</text>
<text x="60.8" y="27.4">150</text>
<text x="245" y="45.1">INA260AIPW</text>
<text x="144.9" y="59.4">FPC-1.0FX-12PWBH20</text>
<text x="55.5" y="84">B5B-PH-SM4-TB(LF)(SN)</text>
<text x="170.3" y="113.5">10k</text>
<text x="126.1" y="118.3">HX 3x6x2.5A-2.5N</text>
<text x="177.2" y="118.3">HX 3x6x2.5A-2.5N</text>
<text x="251.3" y="115">UC.01.51-11-0017,typec</text>
<text x="237.4" y="132.8">5.1k</text>
<text x="144.9" y="142.2">PCA9536D</text>
<text x="171.6" y="141.1">YLED0603O</text>
<text x="26.5" y="144.2">XC6206P402MR</text>
<text x="145.2" y="148.5">YLED0603O</text>
<text x="165.2" y="147.5">330</text>
<text x="233.6" y="148">5.1k</text>
<text x="15.1" y="154.4">1uF</text>
<text x="49.4" y="154.4">1uF</text>
<text x="138.8" y="154.9">330</text>
<text x="21.5" y="164.5">47k</text>
<text x="53.2" y="163.2">1uF</text>
<text x="32.9" y="173.4">FDN335N</text>
<text x="40.5" y="168.3">FDN338P</text>
<text x="53.2" y="168.3">1uF</text>
<text x="20.2" y="174.7">47k</text>
<text x="45.6" y="182.3">10k</text>
<text x="38" y="191.2">2.2uF</text>
<text x="45.6" y="189.9">560k</text>
<text x="49.4" y="197.5">4.7uF</text>
<text x="54.5" y="202.6">100nF=0.1uF</text>
<text x="65.9" y="200.1">X049-6432TSWPG02-H14</text>
</g>
<g font-size="1.8">
<text x="243.8" y="22.5">1</text>
<text x="245.9" y="23.8">IN+</text>
<text x="267" y="23.8">IN-</text>
<text x="270.5" y="22.5">16</text>
<text x="243.8" y="25">2</text>
<text x="243.8" y="27.6">3</text>
<text x="245.9" y="26.3">IN+</text>
<text x="245.9" y="28.9">IN+</text>
<text x="267" y="28.9">IN-</text>
<text x="267" y="26.3">IN-</text>
<text x="270.5" y="27.6">14</text>
<text x="270.5" y="25">15</text>
<text x="243.8" y="30.1">4</text>
<text x="243.8" y="32.7">5</text>
<text x="243.8" y="35.2">6</text>
<text x="245.9" y="31.4">A1</text>
<text x="245.9" y="33.9">A0</text>
<text x="264.4" y="33.9">VBUS</text>
<text x="266.8" y="31.4">NC</text>
<text x="270.5" y="35.2">11</text>
<text x="270.5" y="32.7">12</text>
<text x="270.5" y="30.1">13</text>
<text x="243.8" y="37.7">7</text>
<text x="243.8" y="40.3">8</text>
<text x="245.9" y="36.5">GND</text>
<text x="245.9" y="39">ALERT</text>
<text x="245.9" y="41.6">SDA</text>
<text x="265.3" y="36.5">GND</text>
<text x="265.8" y="41.6">SCL</text>
<text x="267" y="39">VS</text>
<text x="270.5" y="40.3">9</text>
<text x="270.5" y="37.7">10</text>
<text x="141.7" y="59.2" transform="rotate(-90 141.7 59.2)">14</text>
<text x="134.9" y="61.1">1</text>
<text x="134.9" y="63.7">2</text>
<text x="137" y="62.4">1</text>
<text x="137" y="64.9">2</text>
<text x="142.9" y="62.3" transform="rotate(-90 142.9 62.3)">14</text>
<text x="134.9" y="66.2">3</text>
<text x="134.9" y="68.7">4</text>
<text x="134.9" y="71.3">5</text>
<text x="137" y="67.5">3</text>
<text x="137" y="70">4</text>
<text x="134.9" y="73.8">6</text>
<text x="134.9" y="76.4">7</text>
<text x="137" y="72.5">5</text>
<text x="137" y="75.1">6</text>
<text x="137" y="77.6">7</text>
<text x="52.2" y="83.8" transform="rotate(-90 52.2 83.8)">6</text>
<text x="133.8" y="84">10</text>
<text x="134.9" y="78.9">8</text>
<text x="134.9" y="81.4">9</text>
<text x="137" y="80.2">8</text>
<text x="137" y="82.7">9</text>
<text x="46.7" y="85.7">1</text>
<text x="46.7" y="88.3">2</text>
<text x="48.8" y="87">1</text>
<text x="48.8" y="89.6">2</text>
<text x="53.5" y="85.9" transform="rotate(-90 53.5 85.9)">6</text>
<text x="133.8" y="86.5">11</text>
<text x="133.8" y="89.1">12</text>
<text x="137" y="85.2">10</text>
<text x="137" y="87.8">11</text>
<text x="46.7" y="90.8">3</text>
<text x="46.7" y="93.4">4</text>
<text x="46.7" y="95.9">5</text>
<text x="48.8" y="92.1">3</text>
<text x="48.8" y="94.6">4</text>
<text x="137" y="90.3">12</text>
<text x="141.7" y="94.5" transform="rotate(-90 141.7 94.5)">13</text>
<text x="142.9" y="91.4" transform="rotate(-90 142.9 91.4)">13</text>
<text x="48.8" y="97.2">5</text>
<text x="52.2" y="100.3" transform="rotate(-90 52.2 100.3)">7</text>
<text x="53.5" y="98.2" transform="rotate(-90 53.5 98.2)">7</text>
<text x="241.2" y="104.8">USB-C</text>
<text x="144.1" y="108.6">Boutons et Leds d'activité</text>
<text x="123.8" y="114.7">1</text>
<text x="132.5" y="114.7">2</text>
<text x="180.7" y="115.2">1</text>
<text x="189.4" y="115.2">2</text>
<text x="253.3" y="121.6">A1B12</text>
<text x="254.3" y="124.1">A4B9</text>
<text x="259.9" y="125.4">VBUS</text>
<text x="259.9" y="122.8">GND</text>
<text x="143.8" y="128.4">1</text>
<text x="143.8" y="131">2</text>
<text x="145.8" y="129.7">IO0</text>
<text x="155.3" y="129.7">VDD</text>
<text x="160.3" y="131">7</text>
<text x="160.3" y="128.4">8</text>
<text x="256.6" y="129.2">A5</text>
<text x="256.6" y="131.7">B7</text>
<text x="256.6" y="126.6">B8</text>
<text x="259.9" y="130.5">CC1</text>
<text x="259.9" y="127.9">SBU2</text>
<text x="49.4" y="136.6">Ecran_OLED</text>
<text x="143.8" y="133.5">3</text>
<text x="143.8" y="136">4</text>
<text x="145.8" y="132.2">IO1</text>
<text x="145.8" y="134.8">IO2</text>
<text x="145.8" y="137.3">VSS</text>
<text x="155.4" y="132.2">SDA</text>
<text x="155.6" y="134.8">SCL</text>
<text x="156.2" y="137.3">IO3</text>
<text x="160.3" y="136">5</text>
<text x="160.3" y="133.5">6</text>
<text x="256.6" y="136.8">A7</text>
<text x="256.6" y="134.3">A6</text>
<text x="259.9" y="135.5">DP1</text>
<text x="259.9" y="133">DN2</text>
<text x="256.6" y="139.3">B6</text>
<text x="256.6" y="141.9">A8</text>
<text x="259.9" y="138.1">DN1</text>
<text x="259.9" y="140.6">DP2</text>
<text x="259.9" y="143.2">SBU1</text>
<text x="24" y="147">3</text>
<text x="27.3" y="148">VIN</text>
<text x="35.9" y="148">VOUT</text>
<text x="43.3" y="147">2</text>
<text x="253.3" y="149.5">B1A12</text>
<text x="254.3" y="147">B4A9</text>
<text x="256.6" y="144.4">B5</text>
<text x="259.9" y="145.7">CC2</text>
<text x="259.9" y="148.2">VBUS</text>
<text x="33.4" y="155.3" transform="rotate(-90 33.4 155.3)">1</text>
<text x="259.9" y="150.8">GND</text>
<text x="269.4" y="152.3" transform="rotate(-90 269.4 152.3)">EH1</text>
<text x="64.3" y="160.4">1</text>
<text x="66.4" y="161.7">C2P</text>
<text x="268.4" y="156.4" transform="rotate(-90 268.4 156.4)">EH1</text>
<text x="64.3" y="165.5">3</text>
<text x="64.3" y="163">2</text>
<text x="66.4" y="166.8">C1P</text>
<text x="66.4" y="164.3">C2N</text>
<text x="22.7" y="171.1">1</text>
<text x="28.4" y="169" transform="rotate(-90 28.4 169)">3</text>
<text x="64.3" y="173.1">6</text>
<text x="64.3" y="170.6">5</text>
<text x="64.3" y="168.1">4</text>
<text x="66.4" y="171.9">VBAT</text>
<text x="66.4" y="169.3">C1N</text>
<text x="28.4" y="175.6" transform="rotate(-90 28.4 175.6)">2</text>
<text x="64.3" y="178.2">8</text>
<text x="64.3" y="175.7">7</text>
<text x="66.4" y="179.5">VDD</text>
<text x="66.4" y="177">VSS</text>
<text x="66.4" y="174.4">VBREF(NC)</text>
<text x="63.2" y="185.8">11</text>
<text x="63.2" y="183.3">10</text>
<text x="64.3" y="180.8">9</text>
<text x="66.4" y="184.6">SCL</text>
<text x="66.4" y="182">RES#</text>
<text x="63.2" y="190.9">13</text>
<text x="63.2" y="188.4">12</text>
<text x="66.4" y="189.7">IREF</text>
<text x="66.4" y="187.1">SDA</text>
<text x="63.2" y="193.5">14</text>
<text x="66.4" y="194.7">VCC</text>
<text x="66.4" y="192.2">VCOMH</text>
</g>
<g font-size="1.6" fill="#000080">
<text x="144.9" y="124.4">U3</text>
<text x="53.2" y="195">C6</text>
</g>
</svg>
